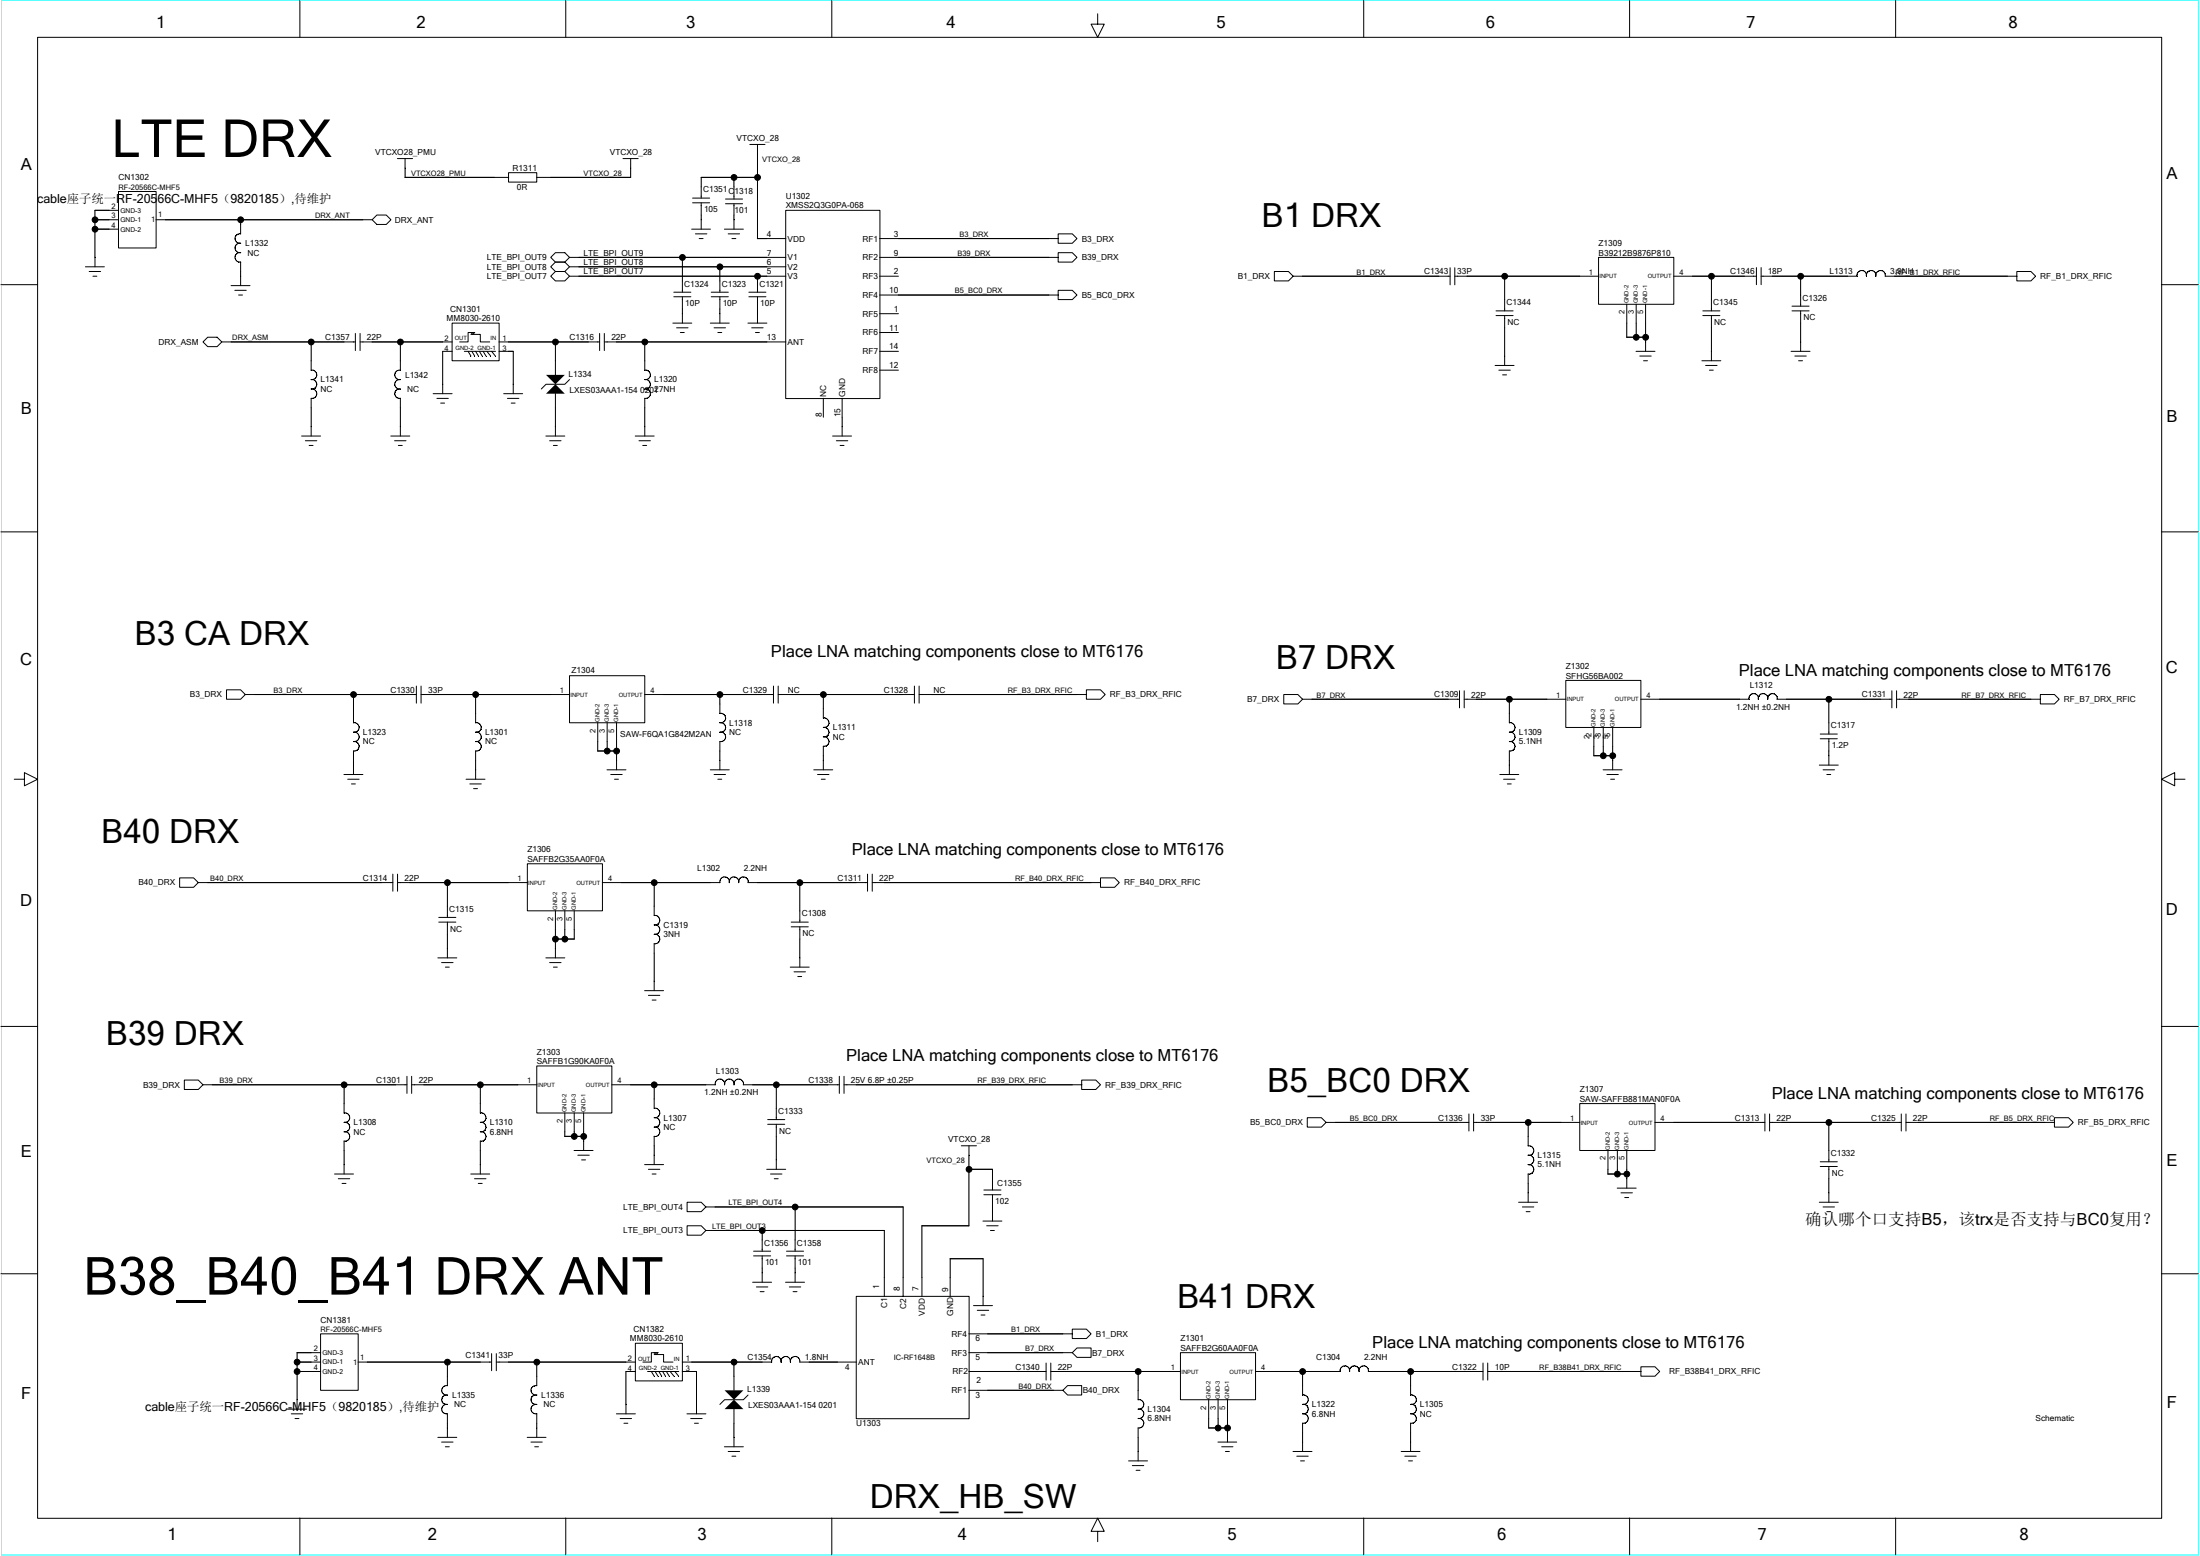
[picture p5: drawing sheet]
<svg xmlns="http://www.w3.org/2000/svg" width="297mm" height="210mm" viewBox="0 0 297 210" stroke-linecap="round" stroke-linejoin="round" font-family="sans-serif">
<path d="M.1 0h296.8v209.8h-296.8z" fill="none" stroke="#0ff" stroke-width=".14"/>
<g fill="#000">
<path d="M12.8 30.9h1.9zM12.8 29.7h1.9zM12.8 29.7v1.2zM12.8 28.4h1.9zM12.8 28.4v1.3zM32.5 36.6v.7zM32.5 29.7v.6zM54.7 22.7v1.2zM85.2 22.7v1.2zM94.7 29v.7zM94.7 23.9v1.3zM97.2 36v1.9z"/>
<path d="M99.1 29v.7zM99.1 23.9v1.3zM102.3 32.2h1.2zM102.3 37.3h1.2zM102.3 37.3v.6zM68.7 47.4h.6zM92.1 41.7v.6zM97.2 41.7v.6zM102.3 41.7v.6zM113.7 56.3v1.3zM219.6 45.5h1.3zM219.6 43.6v1.9z"/>
<path d="M220.9 43.6v1.9zM220.9 45.5h1.3zM222.2 45.5v.6zM222.2 43.6v1.9zM97.2 93.7v1.3zM111.2 93.7v1.9zM203.8 94.4v1.9zM47.7 102.6v.7zM64.2 102.6v1.3zM80.7 101.3h1.3zM80.7 100.1v1.2zM82 100.1v1.2z"/>
<path d="M82 101.3h1.2zM83.2 101.3v1.3zM83.2 100.1v1.2zM97.2 101.3v1.3zM111.2 102v.6zM203.8 102.6v.7zM215.2 100.7v1.3zM215.2 102h1.3zM216.5 100.7v1.3zM216.5 102h1.2zM217.7 100.7v1.3zM217.7 102v.6z"/>
<path d="M246.9 101.3v.7zM60.4 126.1v1.9zM75 126.7v1.3zM75 125.5v1.2zM75 126.7h1.3zM76.3 125.5v1.2zM76.3 126.7h1.2zM77.5 125.5v1.2zM46.5 155.3v1.9zM64.9 155.3v1.9zM76.3 153.4h1.2zM76.3 152.7v.7z"/>
<path d="M77.5 152.7v.7zM77.5 153.4h1.3zM78.8 153.4v.6zM78.8 152.7v.7zM88.3 154.6v1.3zM88.3 146.4v1.9zM130.8 155.9v1.9zM134 157.8v1.3zM206.3 159.7v1.3zM206.3 151.5v1.9zM217.1 158.4h1.3zM217.1 157.8v.6z"/>
<path d="M218.4 157.8v.6zM218.4 158.4h1.2zM219.6 158.4v.7zM219.6 157.8v.6zM246.9 159.1v1.9zM102.9 171.1v.7zM102.9 166.1v1.2zM107.4 171.1v.7zM134 162.9v.6zM40.1 183.8h1.9zM40.1 182.5h1.9zM40.1 182.5v1.3z"/>
<path d="M40.1 183.8v1.3zM40.1 185.1h1.9zM60.4 192.1v.6zM60.4 183.8v1.9zM72.5 192.1v.6zM72.5 183.8v1.9zM93.4 185.1h.6zM99.1 192.1v1.9zM99.1 183.8v1.9zM153.7 194v1.9zM163.2 192.7h1.3zM163.2 191.4v1.3z"/>
<path d="M164.5 191.4v1.3zM164.5 192.7h1.2zM165.7 192.7v.6zM165.7 191.4v1.3zM175.9 193.3v1.3zM175.9 185.1v1.9zM190.5 193.3v1.3zM190.5 185.1v1.9z"/>
</g>
<g fill="none" stroke="#000" stroke-width=".14">
<path d="M5.1 5h286.8v199.9h-286.8zM40.5 .1v4.9M76.4 .1v4.9M101.2 19.5h2.1M102.3 19.5v12.7M112.3 .1v4.9M148.2 1.9v1.4h.9l-.9 1.7-.9-1.7h.9M184.1 .1v4.9M220 .1v4.9M255.9 .1v4.9M.1 38.4h5M11.5 36h2.6"/>
<path d="M12 36.6h1.6M12.5 37.3h.6M12.8 29.7h3.2M12.8 28.4h3.2M12.8 30.9h3.2M12.8 28.4v7.6M16 25.8h5.1v7.7h-5.1zM21.1 29.7h29.2M31.2 38.5h2.6M31.7 39.2h1.5M32.2 39.8h.5M32.5 29.7v1.9"/>
<path d="M32.5 35.3v3.2M32.5 31.6a.65 .65 0 0 0-.8 .6 .65 .65 0 0 0 .8 .6M32.5 32.8a.65 .65 0 0 0-.8 .7 .65 .65 0 0 0 .8 .6M32.5 34.1a.65 .65 0 0 0-.8 .6 .65 .65 0 0 0 .8 .7M50.2 29.7l.7-.7h1.3l.6 .7-.6 .6h-1.3zM53.7 21.4h2M54.7 23.9h14M54.7 21.4v2.6M68.7 23.3h3.8v1.3h-3.8zM72.5 23.9h12.7M74.4 37.3l.6-.7h1.3l.6 .7-.6 .6h-1.3zM74.4 34.7l.6-.6h1.3l.6 .6-.6 .7h-1.3z"/>
<path d="M74.4 36l.6-.6h1.3l.6 .6-.6 .6h-1.3zM76.9 37.3h29.2M76.9 34.7h29.2M76.9 36h29.2M84.1 21.4h2.1M85.2 21.4v2.6M91 39.4h2.3M92.1 34.7v4.7M93.4 30.9h2.5M93.5 27.4h2.3M93.5 26.7h2.3M93.9 31.6h1.5"/>
<path d="M94.4 32.2h.5M94.7 23.9h7.6M94.7 23.9v2.8M94.7 27.4v3.5M96 39.4h2.3M97.2 36v3.4M97.8 30.9h2.6M98 26.9h2.3M98 27.5h2.3M98.3 31.6h1.6M98.8 32.2h.6M99.1 23.9v3"/>
<path d="M99.1 27.5v3.4M101.1 39.4h2.3M102.3 32.2h3.8M102.3 37.3v2.1M106.1 28.4h12.7v25.4h-12.7zM118.8 37.3h2.5M118.8 32.2h24.1M118.8 34.7h24.1M118.8 39.8h24.1M142.9 34.1h1.9l.6 .6-.6 .7h-1.9zM142.9 39.2h1.9l.6 .6-.6 .6h-1.9zM142.9 31.6h1.9l.6 .6-.6 .6h-1.9z"/>
<path d="M172.1 36.6h1.9l.6 .7-.6 .6h-1.9zM174.6 37.3h21.2M195.8 36.1v2.3M196.4 37.3h19.5M196.4 36.1v2.3M203.2 37.3v4.7M215.8 34.7h10.2v6.4h-10.2zM226 37.3h11.1M231.1 37.3v4.7M237.1 36.1v2.3M237.8 37.3h13M237.8 36.1v2.3"/>
<path d="M243.1 37.3v4M252 37.1a.64 .64 0 0 0-.7-.6 .64 .64 0 0 0-.6 .8M252.5 36.5h.2a.59 .59 0 0 1 .6 .6M252.5 36.5l-.2 .1a.61 .61 0 0 0-.3 .7v-.2M253.8 36.5h.2a.59 .59 0 0 1 .5 .6M253.8 36.5l-.2 .1a.61 .61 0 0 0-.3 .7v-.2M254.5 37.1v.2h17.8M272.3 36.6h1.9l.6 .7-.6 .6h-1.9zM291.8 38.4h5M27.4 46.1l.6-.6h1.3l.6 .6-.6 .7h-1.3zM29.9 46.1h18.1M40.7 58.8h2.6"/>
<path d="M41.2 59.5h1.6M42 51.2a.65 .65 0 0 1 .8 .6 .65 .65 0 0 1-.8 .7 .64 .64 0 0 1 .8 .6 .64 .64 0 0 1-.8 .7M42 50a.64 .64 0 0 1 .8 .5 .64 .64 0 0 1-.6 .7M42 46.1v3.9M42 53.7v5.1M48 45v2.3M48.6 46.1h12.5M48.6 45v2.3M52.8 58.8h2.5M53.3 59.5h1.5M53.9 52.5a.64 .64 0 0 0-.6 .7 .64 .64 0 0 0 .8 .6M53.9 51.2a.64 .64 0 0 0-.6 .8 .64 .64 0 0 0 .8 .5"/>
<path d="M54.1 50a.65 .65 0 0 0-.8 .6 .65 .65 0 0 0 .8 .6M54.1 46.1v3.9M54.1 53.7v5.1M58.5 53.1h2.5M59 53.8h1.5M59.5 54.4h.5M61 43.6h6.4v5.1h-6.4zM61.1 47.4h-1.3v5.7M62.7 47.4h4.2M63.2 47.4l.4 .6M63.6 44.9h.5M63.6 45.1h1.3v1h1.2"/>
<path d="M63.6 44.9l.2 .2 .3-.2M63.7 47.4l.4 .6M64.1 44.9h-.9v1.2h-1.1M64.2 47.4l.4 .6M64.7 47.4l.4 .6M65.2 47.4l.4 .6M65.7 47.4l.5 .6M66.4 47.4l.5 .6M67.4 46.1h13.6M67.4 47.4h1.9v5.7M68 53.1h2.6M68.5 53.8h1.6"/>
<path d="M69 54.4h.6M73.7 58.8h2.6M74.2 59.5h1.6M75 46.1v4.5M75 53.1v5.7M76.9 51.2l-.6 .7h-2.6l-.6 .6M81 45v2.3M81.6 46.1h24.5M81.6 45v2.3M85.8 58.8h2.5M86.3 59.5h1.5M87 50a.64 .64 0 0 1 .8 .5 .64 .64 0 0 1-.6 .7"/>
<path d="M87 51.2a.64 .64 0 0 1 .8 .6 .64 .64 0 0 1-.6 .7M87.1 53.8h.1M87.1 46.1v3.9M87.1 53.7v5.1M87.2 52.5h-.1a.64 .64 0 0 1 .7 .5 .64 .64 0 0 1-.6 .8M90.8 43.6h2.6M91 40h2.3M91.4 44.2h1.5M91.9 44.9h.5M92.1 40v3.6M95.9 43.6h2.6M96 40h2.3"/>
<path d="M96.4 44.2h1.6M96.9 44.9h.5M97.2 40v3.6M101 43.6h2.5M101.1 40h2.3M101.5 44.2h1.5M102 44.9h.5M102.3 40v3.6M111.2 53.7v2.6M112.4 58.8h2.6M112.9 59.5h1.6M113.7 53.7v5.1"/>
<path d="M118.8 47.4h2.5M118.8 44.9h2.5M118.8 42.3h2.5M118.8 50h2.5M201.9 49.3h2.5M202 42h2.3M202 42.6h2.3M202.4 50h1.5M202.9 50.6h.5M203.2 42.6v6.7M219.6 45.5h2.6M219.6 41v4.5"/>
<path d="M220.9 47.4h2.6M220.9 41v4.5M221.4 48h1.5M221.9 48.7h.5M222.2 41v6.4M229.8 48.7h2.5M229.9 42h2.3M229.9 42.6h2.3M230.3 49.3h1.5M230.8 50h.5M231.1 42.6v6.1M241.8 47.4h2.6"/>
<path d="M242 42h2.3M242 41.3h2.3M242.3 48h1.6M242.8 48.7h.6M243.1 42v5.4M.1 71.8h5M41.7 60.1h.6M53.8 60.1h.5M74.7 60.1h.5M86.8 60.1h.5M113.4 60.1h.6M291.8 71.8h5"/>
<path d="M30.6 93.1h1.9l.6 .6-.6 .7h-1.9zM33.1 93.7h23.1M47.7 93.7v3.9a.63 .63 0 0 1 .8 .5 .63 .63 0 0 1-.6 .7M47.9 98.8h-.2a.64 .64 0 0 1 .8 .6 .64 .64 0 0 1-.6 .7M56.2 92.6v2.3M56.9 93.7h20M56.9 92.6v2.3M64.2 93.7v3.9a.63 .63 0 0 1 .8 .5 .63 .63 0 0 1-.6 .7M64.4 98.8h-.2a.64 .64 0 0 1 .8 .6 .64 .64 0 0 1-.6 .7M76.9 91.2h10.2v6.3h-10.2zM80.7 97.5v3.9M82 97.5v3.9"/>
<path d="M83.2 97.5v6.4M87 93.7h17.4M97.2 96.3a.65 .65 0 0 1 .8 .5 .65 .65 0 0 1-.6 .7M97.2 93.7v2.6M97.4 98.8h-.2a.64 .64 0 0 1 .8 .5 .64 .64 0 0 1-.6 .8M97.4 97.5h-.2a.64 .64 0 0 1 .8 .6 .64 .64 0 0 1-.6 .7M104.4 92.6v2.3M105.1 93.7h18.4M105.1 92.6v2.3M111.2 93.7v3.2a.63 .63 0 0 1 .7 .6 .63 .63 0 0 1-.6 .7M111.4 98.2h-.2a.64 .64 0 0 1 .7 .5 .64 .64 0 0 1-.6 .7M111.4 99.4h-.2a.64 .64 0 0 1 .7 .6 .64 .64 0 0 1-.6 .7"/>
<path d="M123.5 92.6v2.3M124.1 93.7h22.6M124.1 92.6v2.3M146.7 93.1h1.9l.6 .6-.6 .7h-1.9zM173.3 93.7h1.9l.7 .7-.7 .6h-1.9zM175.8 94.4h21.3M197.1 93.2v2.3M197.7 94.4h13.7M197.7 93.2v2.3M203.8 94.4v3.2a.63 .63 0 0 1 .7 .5 .63 .63 0 0 1-.5 .7M204 98.8h-.2a.64 .64 0 0 1 .7 .6 .64 .64 0 0 1-.5 .7M211.4 91.8h10.1v6.4h-10.1z"/>
<path d="M215.2 98.1v3.9M216.5 98.1v3.9M217.7 98.1v5.8M221.5 94.4h14.7M236.2 94.4a.64 .64 0 0 1 .6-.8 .64 .64 0 0 1 .6 .8 .65 .65 0 0 1 .6-.8 .65 .65 0 0 1 .7 .8 .64 .64 0 0 1 .6-.8 .64 .64 0 0 1 .6 .8h15.5M245.8 99.7h2.3M245.8 99.1h2.3M246.9 94.4v4.7M246.9 99.7v3.6M255.4 93.2v2.3M256.1 94.4h19.4M256.1 93.2v2.3"/>
<path d="M275.5 93.7h1.9l.6 .7-.6 .6h-1.9zM1.9 105.2h1.4v-.9l1.8 .9-1.8 .8v-.8M24.3 118.5h1.8l.7 .6-.7 .6h-1.8zM26.8 119.1h26.2M46.4 104.5h2.6M46.9 105.2h1.6M47.5 105.8h.5M47.9 101.3h-.2v3.2M47.9 100.1h-.2a.64 .64 0 0 1 .8 .5 .64 .64 0 0 1-.6 .7M53 118v2.3M53.7 119.1h17.5M53.7 118v2.3"/>
<path d="M60.4 119.1v4.7M62.9 105.2h2.6M63.4 105.8h1.6M63.9 106.4h.6M64.4 100.1h-.2a.64 .64 0 0 1 .8 .5 .64 .64 0 0 1-.6 .7M64.4 101.3h-.2v3.9M71.2 116.6h10.1v6.3h-10.1zM80.7 101.3h2.5M81.3 119.1h15.9M82 103.9h2.5M82.5 104.5h1.5M83 105.2h.5"/>
<path d="M88.3 119.1v4.5M95.9 103.9h2.6M96.4 104.5h1.6M96.9 105.2h.5M97.2 100.1h.2M97.2 100.1v3.8M98.5 118.9a.66 .66 0 0 0-.8-.6 .66 .66 0 0 0-.5 .8M99 118.3l.5 .2a.57 .57 0 0 1 .2 .6l.1-.3a.62 .62 0 0 1 .4-.5M99 118.3a.66 .66 0 0 0-.5 .8v-.1M100.2 118.3l.6 .2a.52 .52 0 0 1 .2 .6h16.1M108 119.1v5.3M109.9 103.9h2.5"/>
<path d="M110.4 104.5h1.5M110.9 105.2h.5M111.2 100.7v3.2M111.2 100.7h.2M117.1 118v2.3M117.8 119.1h30.8M117.8 118v2.3M148.6 118.5h1.9l.6 .6-.6 .6h-1.9zM202.5 104.5h2.6M203 105.2h1.6M203.5 105.8h.5M204 100.1h-.2a.64 .64 0 0 1 .7 .5 .64 .64 0 0 1-.5 .7"/>
<path d="M204 101.3h-.2v3.2M215.2 102h2.5M216.4 103.9h2.6M217 104.5h1.5M217.5 105.2h.5M245.6 103.3h2.6M246.1 103.9h1.6M246.7 104.5h.5M293.6 105.2v-.9l-1.8 .9 1.8 .8v-.8h1.4M.1 138.5h5M59.1 129.3h2.6M59.2 124.4h2.3"/>
<path d="M59.2 123.8h2.3M59.6 129.9h1.6M60.1 130.5h.6M60.4 124.4v4.9M73.7 129.3h2.6M74.2 129.9h1.6M74.7 130.5h.5M75 126.7h2.5M75 122.9v6.4M76.3 122.9v3.8M77.5 122.9v3.8M87 133.7h2.6"/>
<path d="M87.5 134.3h1.6M88.1 135h.5M88.3 123.5a.64 .64 0 0 1 .8 .7 .64 .64 0 0 1-.8 .6 .64 .64 0 0 1 .8 .7 .64 .64 0 0 1-.8 .6 .64 .64 0 0 1 .8 .6 .64 .64 0 0 1-.8 .6v6.4M106.7 130.5h2.6M106.8 125.1h2.3M106.8 124.4h2.3M107.2 131.1h1.6M107.7 131.8h.5M108 125.1v5.4M291.8 138.5h5M24.9 145.8h1.9l.6 .6-.6 .6h-1.9zM27.4 146.4h27.5"/>
<path d="M45.2 158.4h2.5M45.7 159.1h1.5M46.2 159.7h.5M46.5 146.4v3.8a.63 .63 0 0 1 .7 .6 .63 .63 0 0 1-.6 .7M46.5 154v4.4M46.6 151.5h-.1a.64 .64 0 0 1 .7 .5 .64 .64 0 0 1-.6 .7M46.6 152.7h-.1a.64 .64 0 0 1 .7 .7 .64 .64 0 0 1-.7 .6M54.9 145.2v2.4M55.6 146.4h16.9M55.6 145.2v2.4M63.6 158.4h2.5M64.1 159.1h1.5"/>
<path d="M64.6 159.7h.5M64.9 146.4v3.8a.63 .63 0 0 1 .7 .6 .63 .63 0 0 1-.6 .7M64.9 154v4.4M65 151.5h-.1a.64 .64 0 0 1 .7 .5 .64 .64 0 0 1-.6 .7M65 152.7h-.1a.64 .64 0 0 1 .7 .7 .64 .64 0 0 1-.7 .6M72.5 143.8h10.1v6.4h-10.1zM76.2 153.4h2.6M76.3 150.2v3.2M77.5 155.3h2.6M77.5 150.2v3.2M78 155.9h1.6M78.5 156.5h.6"/>
<path d="M78.8 150.2v5.1M82.6 146.4h14M87 157.2h2.6M87.5 157.8h1.6M88.1 158.4h.5M88.3 149.6a.64 .64 0 0 1 .8 .6 .64 .64 0 0 1-.8 .6 .64 .64 0 0 1 .8 .7 .64 .64 0 0 1-.8 .6 .63 .63 0 0 1 .8 .6 .63 .63 0 0 1-.8 .6v3.9M88.3 146.4v3.2M97 145.6a.67 .67 0 0 1 .8 .8M97.1 145.6a.69 .69 0 0 0-.5 .8M99.1 146.4a.65 .65 0 0 0-.6-.8 .65 .65 0 0 0-.7 .8M99.6 145.6a.67 .67 0 0 1 .8 .8M99.6 145.6a.69 .69 0 0 0-.5 .8"/>
<path d="M100.3 146.4h13M103.5 157.8h2.6M103.6 151.7h2.4M103.6 151.1h2.4M104 158.4h1.6M104.5 159.1h.6M104.8 146.4v4.7M104.8 151.7v6.1M113.3 145.2v2.4M114 146.4h32.1M114 145.2v2.4M129.8 154.6h2"/>
<path d="M130.8 157.8h3.2v2.8M130.8 154.6v10.8h-6.3M146 145.8h2l.6 .6-.6 .6h-2zM176.5 150.8h1.9l.6 .7-.6 .6h-1.9zM179 151.5h19.3M198.3 150.3v2.3M199 151.5h14.3M199 150.3v2.3M206.3 157.2a.65 .65 0 0 1 .8 .6 .65 .65 0 0 1-.8 .6M206.3 154.6a.65 .65 0 0 1 .8 .6 .65 .65 0 0 1-.8 .7M206.3 155.9a.65 .65 0 0 1 .8 .6 .65 .65 0 0 1-.8 .7M206.3 151.5v3.1"/>
<path d="M206.3 158.4v3.8M213.3 148.9h10.2v6.4h-10.2zM217.1 158.4h2.5M217.1 155.2v3.3M218.4 155.2v3.3M219.6 155.2v5.1M223.4 151.5h14.9M238.3 150.3v2.3M238.9 151.5h17.8M238.9 150.3v2.3M245.8 157.4h2.3M245.8 156.8h2.3"/>
<path d="M246.9 151.5v5.3M246.9 157.4v4.8M256.7 150.3v2.3M257.3 151.5h20.1M257.3 150.3v2.3M277.4 150.8h1.9l.6 .7-.6 .6h-1.9zM.1 171.9h5M92.8 165.4h1.9l.6 .7-.6 .6h-1.9zM92.8 162.2h1.9l.6 .7-.6 .6h-1.9zM95.3 166.1h24.1v8.9M95.3 162.9h26.6v12.1M101.6 173h2.6"/>
<path d="M101.7 169.5h2.4M101.7 168.8h2.4M102.1 173.7h1.6M102.6 174.3h.6M102.9 166.1v2.7M102.9 169.5v3.5M106.1 173h2.5M106.2 169.5h2.3M106.2 168.8h2.3M106.6 173.7h1.5M107.1 174.3h.5M107.4 162.9v5.9"/>
<path d="M107.4 169.5v3.5M115.6 174.9h15.2v16.6h-15.2zM124.5 165.4v9.6M128.3 169.9h4.4v6.3M128.3 169.9v5.1M131.4 176.2h2.6M131.9 176.8h1.6M132.5 177.5h.5M132.7 164.8h2.6M132.8 161.2h2.3M132.8 160.6h2.3M133.2 165.4h1.6"/>
<path d="M133.7 166.1h.6M134 161.2v3.6M144.8 179.4h1.9l.6 .6-.6 .6h-1.9zM205 162.2h2.6M205.5 162.9h1.6M206.1 163.5h.5M218.4 160.3h2.5M218.9 161h1.5M219.4 161.6h.5M245.6 162.2h2.6M246.1 162.9h1.6M246.7 163.5h.5"/>
<path d="M291.8 171.9h5M38.8 190.2h2.6M39.3 190.8h1.6M39.8 191.4h.6M40.1 185.1h3.2M40.1 183.8h3.2M43.3 180h5.1v7.6h-5.1zM43.3 182.5h-3.2v7.7M48.3 183.8h18.1M59.1 194h2.6M59.6 194.6h1.6M59.6 187.7l.1 .2a.7 .7 0 0 0 .7 .4"/>
<path d="M59.6 190.3a.69 .69 0 0 0 .8 .5v3.2M60.1 195.2h.6M60.2 189.5h.2M60.2 187l-.4 .2-.2 .6M60.2 188.3a.64 .64 0 0 0-.6 .6 .64 .64 0 0 0 .7 .6M60.2 189.5l-.4 .3-.2 .5M60.4 183.8v3.2h-.2M66.4 182.7v2.3M67 183.8h18.8M67 182.7v2.3M71.2 194h2.5M71.7 194.6h1.5"/>
<path d="M72.2 195.2h.5M72.3 188.3a.64 .64 0 0 0-.6 .6 .64 .64 0 0 0 .7 .6M72.5 183.8v3.2a.64 .64 0 0 0-.8 .6 .64 .64 0 0 0 .8 .7M72.5 190.8v3.2M72.5 189.5a.65 .65 0 0 0-.8 .7 .65 .65 0 0 0 .8 .6M83.2 190.8h2.6M83.7 191.4h1.6M84.2 192.1h.6M85.8 181.3h6.3v5.1h-6.3zM85.8 185.1h-1.3v5.7M87.4 185.1h4.2M87.9 185.1l.4 .6"/>
<path d="M88.3 182.5h.5M88.3 182.8h1.3v1h1.3M88.3 182.5l.3 .3 .2-.3M88.5 185.1l.3 .6M88.8 182.5h-.9v1.3h-1.1M89 185.1l.3 .6M89.5 185.1l.3 .6M90 185.1l.4 .6M90.5 185.1l.5 .6M91.1 185.1l.5 .6M92.1 185.1h1.9v5.7M92.1 183.8h12.1"/>
<path d="M92.7 190.8h2.6M93.3 191.4h1.5M93.8 192.1h.5M97.8 195.2h2.6M98.3 195.9h1.6M98.8 196.5h.6M99.1 183.8v3.8M99.1 190.1v5.1M101 188.3l-.6 .6h-2.6l-.6 .6M105.4 183.6v.2M105.4 183.6a.64 .64 0 0 0-.7-.5 .64 .64 0 0 0-.5 .7M106.7 183.6a.64 .64 0 0 0-.7-.6 .64 .64 0 0 0-.6 .7"/>
<path d="M108 183.6v.2h7.6M108 183.6a.64 .64 0 0 0-.7-.5 .64 .64 0 0 0-.6 .7M130.8 187.6h12.7M130.8 185.1h10.4M130.8 182.5h14M130.8 180h14M141.2 183.9v2.3M141.9 185.1h17.5M141.9 183.9v2.3M144.1 187h1.9v1.3h-1.9l-.6-.7zM145.4 181.9h1.9v1.3h-1.9l-.6-.7zM152.4 197.1h2.5"/>
<path d="M152.9 197.8h1.5M153.4 198.4h.5M153.7 188.9l.4 .1 .3 .4M153.7 185.1v3.8M153.7 192.7v4.4M153.7 192.7h.2M153.9 190.2h-.2l.1-.1a.65 .65 0 0 1 .6 .6M153.9 191.4h-.2a.64 .64 0 0 1 .7 .6 .64 .64 0 0 1-.5 .7M154.4 189.4l-.1 .5-.4 .3M154.4 190.6l-.1 .6-.4 .2M159.4 182.5h10.1v6.4h-10.1zM163.2 192.7h2.5"/>
<path d="M163.2 188.9v3.8M164.4 194.6h2.6M164.5 188.9v3.8M164.9 195.2h1.6M165.5 195.9h.5M165.7 188.9v5.7M174.6 195.9h2.5M175.1 196.5h1.5M175.6 197.1h.5M175.9 188.3a.64 .64 0 0 1 .7 .5 .64 .64 0 0 1-.5 .7M175.9 192.1h.2M175.9 185.1v3.2"/>
<path d="M175.9 192v3.9M176.1 189.5h-.2h.1a.65 .65 0 0 1 .6 .5M176.1 190.8h-.2h.1a.65 .65 0 0 1 .6 .5M176.6 190l-.1 .5-.4 .3M176.6 191.3l-.1 .5-.4 .3M183.1 184.4a.65 .65 0 0 0-.9 .7 .64 .64 0 0 0-.6-.8 .64 .64 0 0 0-.6 .8h-11.5M183.1 184.4l.3 .2 .1 .5a.64 .64 0 0 1 .6-.8 .64 .64 0 0 1 .7 .8M184.7 185.1h15.5M189.2 195.9h2.5M189.7 196.5h1.5M190.2 197.1h.5M190.5 185.1v3.2"/>
<path d="M190.5 192v3.9M190.5 192.1h.2M190.7 189.5h-.2h.2M190.7 190.8h-.2h.2M190.7 188.3a.64 .64 0 0 1 .5 .6 .64 .64 0 0 1-.6 .6M190.7 189.5a.64 .64 0 0 1 .5 .7 .64 .64 0 0 1-.6 .6M190.7 190.8a.64 .64 0 0 1 .5 .7 .64 .64 0 0 1-.6 .6M190.7 188.3h-.2M200.2 183.9v2.3M200.9 185.1h20.7M200.9 183.9v2.3M221.5 184.4h2l.6 .7-.6 .6h-2z"/>
<path d="M40.5 204.9v4.9M76.4 204.9v4.9M112.3 204.9v4.9M148.2 206.7h.9l-.9-1.8-.9 1.8h.9v1.3M184.1 204.9v4.9M220 204.9v4.9M255.9 204.9v4.9"/>
<circle cx="12.8" cy="30.9" r=".39"/>
<circle cx="12.8" cy="29.7" r=".39"/>
<circle cx="32.5" cy="29.7" r=".39"/>
<circle cx="92.1" cy="34.7" r=".39"/>
<circle cx="97.2" cy="36" r=".39"/>
<circle cx="99.1" cy="23.9" r=".39"/>
<circle cx="102.3" cy="23.9" r=".39"/>
<circle cx="102.3" cy="37.3" r=".39"/>
<circle cx="203.2" cy="37.3" r=".39"/>
<circle cx="231.1" cy="37.3" r=".39"/>
<circle cx="243.1" cy="37.3" r=".39"/>
<circle cx="42" cy="46.2" r=".39"/>
<circle cx="54.1" cy="46.2" r=".39"/>
<circle cx="75" cy="46.2" r=".39"/>
<circle cx="87.1" cy="46.2" r=".39"/>
<circle cx="220.9" cy="45.5" r=".39"/>
<circle cx="222.2" cy="45.5" r=".39"/>
<circle cx="47.7" cy="93.7" r=".39"/>
<circle cx="64.2" cy="93.7" r=".39"/>
<circle cx="97.2" cy="93.7" r=".39"/>
<circle cx="111.2" cy="93.7" r=".39"/>
<circle cx="203.8" cy="94.4" r=".39"/>
<circle cx="246.9" cy="94.4" r=".39"/>
<circle cx="60.4" cy="119.1" r=".39"/>
<circle cx="82" cy="101.4" r=".39"/>
<circle cx="83.3" cy="101.4" r=".39"/>
<circle cx="88.3" cy="119.1" r=".39"/>
<circle cx="108" cy="119.1" r=".39"/>
<circle cx="216.5" cy="102" r=".39"/>
<circle cx="217.7" cy="102" r=".39"/>
<circle cx="75" cy="126.7" r=".39"/>
<circle cx="76.3" cy="126.7" r=".39"/>
<circle cx="46.5" cy="146.4" r=".39"/>
<circle cx="64.9" cy="146.4" r=".39"/>
<circle cx="77.5" cy="153.4" r=".39"/>
<circle cx="78.8" cy="153.4" r=".39"/>
<circle cx="88.3" cy="146.4" r=".39"/>
<circle cx="104.8" cy="146.4" r=".39"/>
<circle cx="130.8" cy="157.8" r=".39"/>
<circle cx="206.3" cy="151.5" r=".39"/>
<circle cx="218.4" cy="158.4" r=".39"/>
<circle cx="219.7" cy="158.4" r=".39"/>
<circle cx="246.9" cy="151.5" r=".39"/>
<circle cx="102.9" cy="166.1" r=".39"/>
<circle cx="107.4" cy="162.9" r=".39"/>
<circle cx="40.1" cy="183.8" r=".39"/>
<circle cx="40.1" cy="185.1" r=".39"/>
<circle cx="60.4" cy="183.8" r=".39"/>
<circle cx="72.5" cy="183.8" r=".39"/>
<circle cx="99.1" cy="183.8" r=".39"/>
<circle cx="153.7" cy="185.1" r=".39"/>
<circle cx="164.5" cy="192.7" r=".39"/>
<circle cx="165.7" cy="192.7" r=".39"/>
<circle cx="175.9" cy="185.1" r=".39"/>
<circle cx="190.5" cy="185.1" r=".39"/>
</g>
<g fill="#000">
<path d="M73.7 50.6h2.6l-1.3 1.3zM75 51.9l1.3 1.2h-2.6zM97.8 187.6h2.6l-1.3 1.3zM99.1 188.9l1.3 1.3h-2.6z"/>
<circle cx="12.8" cy="30.9" r=".4"/>
<circle cx="12.8" cy="29.7" r=".4"/>
<circle cx="32.5" cy="29.7" r=".4"/>
<circle cx="92.1" cy="34.7" r=".4"/>
<circle cx="97.2" cy="36" r=".4"/>
<circle cx="99.1" cy="23.9" r=".4"/>
<circle cx="102.3" cy="23.9" r=".4"/>
<circle cx="102.3" cy="37.3" r=".4"/>
<circle cx="203.2" cy="37.3" r=".4"/>
<circle cx="231.1" cy="37.3" r=".4"/>
<circle cx="243.1" cy="37.3" r=".4"/>
<circle cx="42" cy="46.1" r=".4"/>
<circle cx="54.1" cy="46.1" r=".4"/>
<circle cx="75" cy="46.1" r=".4"/>
<circle cx="87.1" cy="46.1" r=".4"/>
<circle cx="220.9" cy="45.5" r=".4"/>
<circle cx="222.2" cy="45.5" r=".4"/>
<circle cx="47.7" cy="93.7" r=".4"/>
<circle cx="64.2" cy="93.7" r=".4"/>
<circle cx="97.2" cy="93.7" r=".4"/>
<circle cx="111.2" cy="93.7" r=".4"/>
<circle cx="203.8" cy="94.4" r=".4"/>
<circle cx="246.9" cy="94.4" r=".4"/>
<circle cx="60.4" cy="119.1" r=".4"/>
<circle cx="82" cy="101.3" r=".4"/>
<circle cx="83.2" cy="101.3" r=".4"/>
<circle cx="88.3" cy="119.1" r=".4"/>
<circle cx="108" cy="119.1" r=".4"/>
<circle cx="216.5" cy="102" r=".4"/>
<circle cx="217.7" cy="102" r=".4"/>
<circle cx="75" cy="126.7" r=".4"/>
<circle cx="76.3" cy="126.7" r=".4"/>
<circle cx="46.5" cy="146.4" r=".4"/>
<circle cx="64.9" cy="146.4" r=".4"/>
<circle cx="77.5" cy="153.4" r=".4"/>
<circle cx="78.8" cy="153.4" r=".4"/>
<circle cx="88.3" cy="146.4" r=".4"/>
<circle cx="104.8" cy="146.4" r=".4"/>
<circle cx="130.8" cy="157.8" r=".4"/>
<circle cx="206.3" cy="151.5" r=".4"/>
<circle cx="218.4" cy="158.4" r=".4"/>
<circle cx="219.6" cy="158.4" r=".4"/>
<circle cx="246.9" cy="151.5" r=".4"/>
<circle cx="102.9" cy="166.1" r=".4"/>
<circle cx="107.4" cy="162.9" r=".4"/>
<circle cx="40.1" cy="185.1" r=".4"/>
<circle cx="40.1" cy="183.8" r=".4"/>
<circle cx="60.4" cy="183.8" r=".4"/>
<circle cx="72.5" cy="183.8" r=".4"/>
<circle cx="99.1" cy="183.8" r=".4"/>
<circle cx="153.7" cy="185.1" r=".4"/>
<circle cx="164.5" cy="192.7" r=".4"/>
<circle cx="165.7" cy="192.7" r=".4"/>
<circle cx="175.9" cy="185.1" r=".4"/>
<circle cx="190.5" cy="185.1" r=".4"/>
</g>
<g font-size="7.1">
<text x="15" y="21.2">LTE DRX</text>
<text x="11.2" y="174.7">B38_B40_B41 DRX ANT</text>
</g>
<g font-size="4.5">
<text x="170.3" y="30.6">B1 DRX</text>
<text x="18.2" y="87.1">B3 CA DRX</text>
<text x="172.3" y="90.2">B7 DRX</text>
<text x="13.7" y="113.7">B40 DRX</text>
<text x="14.3" y="141">B39 DRX</text>
<text x="171.1" y="147.3">B5_BC0 DRX</text>
<text x="158.9" y="176.5">B41 DRX</text>
<text x="117.4" y="203.5">DRX_HB_SW</text>
</g>
<g font-size="2.2">
<text x="21.1" y="3.8">1</text>
<text x="56.2" y="3.8">2</text>
<text x="92.7" y="3.8">3</text>
<text x="127.8" y="3.8">4</text>
<text x="164.2" y="3.8">5</text>
<text x="200.6" y="3.8">6</text>
<text x="235.8" y="3.8">7</text>
<text x="271.2" y="3.8">8</text>
<text x="2.8" y="23">A</text>
<text x="292.5" y="24.1">A</text>
<text x="2.8" y="55.8">B</text>
<text x="292.5" y="57">B</text>
<text x="2.7" y="89.7">C</text>
<text x="104.1" y="88.7">Place LNA matching components close to MT6176</text>
<text x="234.8" y="91.2">Place LNA matching components close to MT6176</text>
<text x="292.4" y="90.8">C</text>
<text x="115" y="115.3">Place LNA matching components close to MT6176</text>
<text x="2.7" y="122.3">D</text>
<text x="292.4" y="123.5">D</text>
<text x="114.3" y="143.2">Place LNA matching components close to MT6176</text>
<text x="239.2" y="148.3">Place LNA matching components close to MT6176</text>
<text x="2.8" y="156.2">E</text>
<text x="292.5" y="157.3">E</text>
<text x="243.7" y="165.3">衰衰确三确确确B5，该trx参是确确是BC0复使？</text>
<text x="185.3" y="181.9">Place LNA matching components close to MT6176</text>
<text x="2.9" y="188.8">F</text>
<text x="292.6" y="190">F</text>
<text x="22.6" y="207.8">1</text>
<text x="57.8" y="207.8">2</text>
<text x="94.2" y="207.8">3</text>
<text x="129.3" y="207.8">4</text>
<text x="165.7" y="207.8">5</text>
<text x="202.2" y="207.8">6</text>
<text x="237.3" y="207.8">7</text>
<text x="272.7" y="207.8">8</text>
</g>
<g font-size="1.7">
<text x="5" y="27.4">cable靠座座座RF-20566C-MHF5，9820185）,衰待保</text>
<text x="19.6" y="190.4">cable靠座座座RF-20566C-MHF5，9820185）,衰待保</text>
</g>
<g font-size="1.1">
<text x="50.6" y="20.9">VTCXO28_PMU</text>
<text x="69.2" y="23.1">R1311</text>
<text x="82.3" y="20.9">VTCXO_28</text>
<text x="99.5" y="19">VTCXO_28</text>
<text x="16" y="24.3">CN1302</text>
<text x="69.8" y="25.6">0R</text>
<text x="94.9" y="26">C1351C1318</text>
<text x="95.1" y="28.6">105</text>
<text x="99.2" y="28.8">101</text>
<text x="106.1" y="26.9">U1302</text>
<text x="106.1" y="28.1">XMSS2Q3G0PA-068</text>
<text x="33.1" y="33.2">L1332</text>
<text x="33.4" y="34.5">NC</text>
<text x="53.3" y="30">DRX_ANT</text>
<text x="65.7" y="35.1">LTE_BPI_OUT9</text>
<text x="78.8" y="34.5">LTE_BPI_OUT9</text>
<text x="78.8" y="35.8">LTE_BPI_OUT8</text>
<text x="103.5" y="31.9">4</text>
<text x="103.5" y="35.8">6</text>
<text x="103.5" y="34.5">7</text>
<text x="106.3" y="32.6">VDD</text>
<text x="106.3" y="35.1">V1</text>
<text x="116.4" y="35.1">RF2</text>
<text x="116.4" y="32.6">RF1</text>
<text x="120.7" y="31.9">3</text>
<text x="120.7" y="34.5">9</text>
<text x="146" y="35.1">B39_DRX</text>
<text x="146" y="32.6">B3_DRX</text>
<text x="215.8" y="33.2">Z1309</text>
<text x="215.8" y="34.5">B39212B9876P810</text>
<text x="65.7" y="37.7">LTE_BPI_OUT7</text>
<text x="65.7" y="36.4">LTE_BPI_OUT8</text>
<text x="78.8" y="37">LTE_BPI_OUT7</text>
<text x="92.4" y="38.7">C1324</text>
<text x="92.5" y="41.3">10P</text>
<text x="97.4" y="38.7">C1323</text>
<text x="97.6" y="41.3">10P</text>
<text x="102.5" y="38.7">C1321</text>
<text x="102.7" y="41.3">10P</text>
<text x="103.5" y="37">5</text>
<text x="106.3" y="37.7">V3</text>
<text x="106.3" y="36.4">V2</text>
<text x="116.4" y="37.7">RF3</text>
<text x="116.4" y="40.2">RF4</text>
<text x="120.1" y="39.6">10</text>
<text x="120.7" y="37">2</text>
<text x="146" y="40.2">B5_BC0_DRX</text>
<text x="167.1" y="37.7">B1_DRX</text>
<text x="192.3" y="37">C1343</text>
<text x="196.7" y="37">33P</text>
<text x="203.4" y="41.2">C1344</text>
<text x="231.3" y="41.2">C1345</text>
<text x="233.6" y="37">C1346</text>
<text x="238.7" y="37">18P</text>
<text x="243.4" y="40.6">C1326</text>
<text x="247" y="37">L1313</text>
<text x="255.2" y="37">3.9NH</text>
<text x="275.5" y="37.7">RF_B1_DRX_RFIC</text>
<text x="21.4" y="46.5">DRX_ASM</text>
<text x="43.9" y="45.9">C1357</text>
<text x="49.5" y="45.9">22P</text>
<text x="60.3" y="43.3">MM8030-2610</text>
<text x="60.8" y="42.1">CN1301</text>
<text x="76.9" y="45.9">C1316</text>
<text x="82.5" y="45.9">22P</text>
<text x="103.5" y="45.9">13</text>
<text x="106.3" y="46.5">ANT</text>
<text x="116.4" y="42.7">RF5</text>
<text x="116.4" y="45.3">RF6</text>
<text x="116.4" y="47.8">RF7</text>
<text x="120.1" y="44.6">11</text>
<text x="120.1" y="47.2">14</text>
<text x="120.7" y="42.1">1</text>
<text x="203.5" y="43.9">NC</text>
<text x="231.5" y="43.9">NC</text>
<text x="243.5" y="43.2">NC</text>
<text x="43.3" y="52.9">NC</text>
<text x="43.3" y="51.6">L1341</text>
<text x="54.7" y="51">L1342</text>
<text x="55" y="52.9">NC</text>
<text x="76.8" y="50.8">L1334</text>
<text x="76.9" y="53">LXES03AAA1-154 0201</text>
<text x="88.3" y="52.9">27NH</text>
<text x="88.3" y="51.6">L1320</text>
<text x="111.6" y="53.5" transform="rotate(-90 111.6 53.5)">NC</text>
<text x="114.1" y="53.5" transform="rotate(-90 114.1 53.5)">GND</text>
<text x="116.4" y="50.3">RF8</text>
<text x="120.1" y="49.7">12</text>
<text x="111" y="56.3" transform="rotate(-90 111 56.3)">8</text>
<text x="113.5" y="56.3" transform="rotate(-90 113.5 56.3)">15</text>
<text x="25.6" y="94.1">B3_DRX</text>
<text x="52.7" y="93.5">C1330</text>
<text x="57.8" y="93.5">33P</text>
<text x="77.1" y="90.8">Z1304</text>
<text x="100.3" y="93.5">C1329</text>
<text x="106.4" y="93.5">NC</text>
<text x="119.3" y="93.5">C1328</text>
<text x="126" y="93.5">NC</text>
<text x="149.9" y="94.1">RF_B3_DRX_RFIC</text>
<text x="168.4" y="94.8">B7_DRX</text>
<text x="193.6" y="94.1">C1309</text>
<text x="198.6" y="94.1">22P</text>
<text x="211.4" y="91.6">SFHG56BA002</text>
<text x="211.4" y="90.3">Z1302</text>
<text x="234.4" y="95.8">1.2NH ±0.2NH</text>
<text x="236.2" y="92.9">L1312</text>
<text x="251.4" y="94.1">C1331</text>
<text x="257" y="94.1">22P</text>
<text x="278.7" y="94.8">RF_B7_DRX_RFIC</text>
<text x="49" y="99.2">L1323</text>
<text x="49" y="100.5">NC</text>
<text x="65.5" y="99.2">L1301</text>
<text x="65.5" y="100.5">NC</text>
<text x="83.8" y="99.4">SAW-F6QA1G842M2AN</text>
<text x="98.5" y="99.2">NC</text>
<text x="98.5" y="97.9">L1318</text>
<text x="112.4" y="99.8">NC</text>
<text x="112.4" y="98.6">L1311</text>
<text x="205.1" y="99.2">L1309</text>
<text x="205.1" y="100.5">5.1NH</text>
<text x="247.2" y="98.3">C1317</text>
<text x="247.3" y="101">1.2P</text>
<text x="18.7" y="119.5">B40_DRX</text>
<text x="49" y="118.9">C1314</text>
<text x="54.6" y="118.9">22P</text>
<text x="71.2" y="116.3">SAFFB2G35AA0F0A</text>
<text x="71.2" y="115">Z1306</text>
<text x="94.1" y="117.6">L1302</text>
<text x="100.4" y="117.6">2.2NH</text>
<text x="113.1" y="118.9">C1311</text>
<text x="118.7" y="118.9">22P</text>
<text x="151.8" y="119.5">RF_B40_DRX_RFIC</text>
<text x="60.7" y="123">C1315</text>
<text x="60.8" y="125.7">NC</text>
<text x="89.6" y="125.2">C1319</text>
<text x="108.2" y="123.7">C1308</text>
<text x="89.6" y="126.5">3NH</text>
<text x="108.4" y="126.3">NC</text>
<text x="72.5" y="143.6">SAFFB1G90KA0F0A</text>
<text x="72.5" y="142.3">Z1303</text>
<text x="19.3" y="146.8">B39_DRX</text>
<text x="50.8" y="146.2">C1301</text>
<text x="56.5" y="146.2">22P</text>
<text x="95.1" y="147.8">1.2NH ±0.2NH</text>
<text x="96.7" y="144.9">L1303</text>
<text x="109.2" y="146.2">C1338</text>
<text x="114.9" y="146.2">25V 6.8P ±0.25P</text>
<text x="149.2" y="146.8">RF_B39_DRX_RFIC</text>
<text x="213.3" y="147.4">Z1307</text>
<text x="213.3" y="148.7">SAW-SAFFB881MAN0F0A</text>
<text x="47.7" y="151.8">L1308</text>
<text x="47.7" y="153.1">NC</text>
<text x="66.1" y="151.8">L1310</text>
<text x="66.1" y="153.1">6.8NH</text>
<text x="89.6" y="152.5">NC</text>
<text x="89.6" y="151.2">L1307</text>
<text x="105.1" y="150.3">C1333</text>
<text x="105.2" y="153">NC</text>
<text x="128" y="154.1">VTCXO_28</text>
<text x="168.8" y="151.9">B5_BC0_DRX</text>
<text x="194.2" y="151.2">C1336</text>
<text x="199.9" y="151.2">33P</text>
<text x="234.2" y="151.2">C1313</text>
<text x="239.9" y="151.2">22P</text>
<text x="252.6" y="151.2">C1325</text>
<text x="258.3" y="151.2">22P</text>
<text x="280.6" y="151.9">RF_B5_DRX_RFIC</text>
<text x="134.6" y="160.1">C1355</text>
<text x="207.6" y="156.3">L1315</text>
<text x="207.6" y="157.5">5.1NH</text>
<text x="247.2" y="156">C1332</text>
<text x="247.3" y="158.7">NC</text>
<text x="84.2" y="166.4">LTE_BPI_OUT3</text>
<text x="84.2" y="163.3">LTE_BPI_OUT4</text>
<text x="134.4" y="162.5">102</text>
<text x="103.2" y="168.1">C1356</text>
<text x="103.3" y="170.8">101</text>
<text x="107.6" y="168.1">C1358</text>
<text x="107.7" y="170.8">101</text>
<text x="118.7" y="173.9" transform="rotate(-90 118.7 173.9)">1</text>
<text x="43.3" y="178.5">CN1381</text>
<text x="85.5" y="179.7">CN1382</text>
<text x="119.8" y="176.5" transform="rotate(-90 119.8 176.5)">C1</text>
<text x="121.5" y="174.2" transform="rotate(-90 121.5 174.2)">8</text>
<text x="122.3" y="176.6" transform="rotate(-90 122.3 176.6)">C2</text>
<text x="124" y="174.2" transform="rotate(-90 124 174.2)">7</text>
<text x="124.9" y="177.5" transform="rotate(-90 124.9 177.5)">VDD</text>
<text x="128" y="174.3" transform="rotate(-90 128 174.3)">9</text>
<text x="128.7" y="177.5" transform="rotate(-90 128.7 177.5)">GND</text>
<text x="62.9" y="183.3">C1341</text>
<text x="67.3" y="183.3">33P</text>
<text x="85" y="181">MM8030-2610</text>
<text x="100.9" y="183.6">C1354</text>
<text x="108.7" y="183.6">1.8NH</text>
<text x="114.1" y="184.8">4</text>
<text x="115.9" y="184.2">ANT</text>
<text x="128.5" y="182.9">RF3</text>
<text x="128.5" y="180.4">RF4</text>
<text x="128.6" y="185.5">RF2</text>
<text x="131.7" y="183.6">5</text>
<text x="131.7" y="181">6</text>
<text x="137.1" y="184.8">C1340</text>
<text x="142.8" y="184.8">22P</text>
<text x="147.4" y="182.9">B7_DRX</text>
<text x="148" y="180.4">B1_DRX</text>
<text x="159.4" y="182.3">SAFFB2G60AA0F0A</text>
<text x="159.4" y="181">Z1301</text>
<text x="177.7" y="183.6">C1304</text>
<text x="184.2" y="183.6">2.2NH</text>
<text x="196.1" y="184.8">C1322</text>
<text x="201.8" y="184.8">10P</text>
<text x="225.4" y="185.5">RF_B38B41_DRX_RFIC</text>
<text x="61" y="188.6">L1335</text>
<text x="61.3" y="189.9">NC</text>
<text x="73.1" y="188.6">L1336</text>
<text x="73.4" y="189.9">NC</text>
<text x="100.9" y="187.9">L1339</text>
<text x="101" y="190">LXES03AAA1-154 0201</text>
<text x="128.5" y="188">RF1</text>
<text x="131.7" y="188.6">3</text>
<text x="131.8" y="186.6">2</text>
<text x="146.2" y="188">B40_DRX</text>
<text x="154.9" y="191.8">6.8NH</text>
<text x="154.9" y="190.5">L1304</text>
<text x="177.1" y="189.9">L1322</text>
<text x="177.1" y="191.2">6.8NH</text>
<text x="191.7" y="191.2">NC</text>
<text x="191.7" y="189.9">L1305</text>
<text x="274.8" y="191.8">Schematic</text>
<text x="115.6" y="192.5">U1303</text>
</g>
<g font-size="1">
<text x="55.5" y="23.7">VTCXO28_PMU</text>
<text x="78.8" y="23.7">VTCXO_28</text>
<text x="102.9" y="21.8">VTCXO_28</text>
<text x="15.1" y="29.4">3</text>
<text x="15.1" y="28.2">2</text>
<text x="16" y="25.6">RF-20566C-MHF5</text>
<text x="21.3" y="29.3">1</text>
<text x="42.5" y="29.4">DRX_ANT</text>
<text x="15.1" y="30.7">4</text>
<text x="20.4" y="30">1</text>
<text x="129.3" y="34.5">B39_DRX</text>
<text x="129.5" y="32">B3_DRX</text>
<text x="128.9" y="39.6">B5_BC0_DRX</text>
<text x="183.2" y="37.1">B1_DRX</text>
<text x="214.5" y="37.1">1</text>
<text x="226.8" y="37.1">4</text>
<text x="255.9" y="37.1">RF_B1_DRX_RFIC</text>
<text x="31.4" y="45.9">DRX_ASM</text>
<text x="60" y="47.3">4</text>
<text x="60" y="46.1">2</text>
<text x="67.9" y="46.1">1</text>
<text x="67.9" y="47.3">3</text>
<text x="219.3" y="42.4" transform="rotate(-90 219.3 42.4)">2</text>
<text x="220.6" y="42.4" transform="rotate(-90 220.6 42.4)">3</text>
<text x="221.9" y="42.4" transform="rotate(-90 221.9 42.4)">5</text>
<text x="36.9" y="93.5">B3_DRX</text>
<text x="75.6" y="93.5">1</text>
<text x="87.8" y="93.5">4</text>
<text x="136.1" y="93.5">RF_B3_DRX_RFIC</text>
<text x="177.8" y="94.1">B7_DRX</text>
<text x="210.1" y="94.1">1</text>
<text x="222.3" y="94.1">4</text>
<text x="264.8" y="94.1">RF_B7_DRX_RFIC</text>
<text x="80.4" y="98.9" transform="rotate(-90 80.4 98.9)">2</text>
<text x="81.7" y="98.9" transform="rotate(-90 81.7 98.9)">3</text>
<text x="82.9" y="98.9" transform="rotate(-90 82.9 98.9)">5</text>
<text x="214.6" y="99.8" transform="rotate(-90 214.6 99.8)">2</text>
<text x="215.9" y="99.8" transform="rotate(-90 215.9 99.8)">3</text>
<text x="217.2" y="99.8" transform="rotate(-90 217.2 99.8)">5</text>
<text x="28.4" y="118.9">B40_DRX</text>
<text x="69.9" y="118.9">1</text>
<text x="82.1" y="118.9">4</text>
<text x="137.1" y="118.9">RF_B40_DRX_RFIC</text>
<text x="74.7" y="124.2" transform="rotate(-90 74.7 124.2)">2</text>
<text x="75.9" y="124.2" transform="rotate(-90 75.9 124.2)">3</text>
<text x="77.2" y="124.2" transform="rotate(-90 77.2 124.2)">5</text>
<text x="29.7" y="146.2">B39_DRX</text>
<text x="71.2" y="146.2">1</text>
<text x="83.4" y="146.2">4</text>
<text x="132" y="146.2">RF_B39_DRX_RFIC</text>
<text x="75.9" y="151.5" transform="rotate(-90 75.9 151.5)">2</text>
<text x="77.2" y="151.5" transform="rotate(-90 77.2 151.5)">3</text>
<text x="78.5" y="151.5" transform="rotate(-90 78.5 151.5)">5</text>
<text x="182.2" y="151.3">B5_BC0_DRX</text>
<text x="212" y="151.3">1</text>
<text x="224.2" y="151.3">4</text>
<text x="268.6" y="151.3">RF_B5_DRX_RFIC</text>
<text x="125.1" y="157">VTCXO_28</text>
<text x="216.8" y="156.6" transform="rotate(-90 216.8 156.6)">2</text>
<text x="218.1" y="156.6" transform="rotate(-90 218.1 156.6)">3</text>
<text x="219.3" y="156.6" transform="rotate(-90 219.3 156.6)">5</text>
<text x="96.1" y="165.8">LTE_BPI_OUT3</text>
<text x="98.4" y="162.7">LTE_BPI_OUT4</text>
<text x="43.3" y="179.8">RF-20566C-MHF5</text>
<text x="136.5" y="179.8">B1_DRX</text>
<text x="42.4" y="182.3">2</text>
<text x="42.4" y="183.6">3</text>
<text x="42.4" y="184.9">4</text>
<text x="47.7" y="184.2">1</text>
<text x="48.6" y="183.5">1</text>
<text x="84.8" y="183.7">2</text>
<text x="84.8" y="185">4</text>
<text x="92.6" y="183.7">1</text>
<text x="92.6" y="185">3</text>
<text x="120.7" y="183.5">IC-RF1648B</text>
<text x="138.4" y="182.3">B7_DRX</text>
<text x="158.1" y="184.9">1</text>
<text x="170.3" y="184.9">4</text>
<text x="207.8" y="184.9">RF_B38B41_DRX_RFIC</text>
<text x="137.5" y="187.4">B40_DRX</text>
<text x="162.9" y="190.2" transform="rotate(-90 162.9 190.2)">2</text>
<text x="164.1" y="190.2" transform="rotate(-90 164.1 190.2)">3</text>
<text x="165.4" y="190.2" transform="rotate(-90 165.4 190.2)">5</text>
</g>
<g font-size=".9">
<text x="16.3" y="28.7">GND-3</text>
<text x="16.3" y="30">GND-1</text>
<text x="16.3" y="31.2">GND-2</text>
<text x="43.5" y="182.9">GND-3</text>
<text x="43.5" y="184.1">GND-1</text>
<text x="43.5" y="185.4">GND-2</text>
</g>
<g font-size=".8">
<text x="216" y="37.6">INPUT</text>
<text x="219.9" y="40.9" transform="rotate(-90 219.9 40.9)">GND-2</text>
<text x="221.1" y="40.9" transform="rotate(-90 221.1 40.9)">GND-3</text>
<text x="222.4" y="40.9" transform="rotate(-90 222.4 40.9)">GND-1</text>
<text x="222.5" y="37.6">OUTPUT</text>
<text x="61.4" y="45.9">OUT</text>
<text x="61.5" y="47.2">GND-2 GND-1</text>
<text x="66.2" y="45.9">IN</text>
<text x="77" y="94">INPUT</text>
<text x="83.5" y="94">OUTPUT</text>
<text x="211.5" y="94.7">INPUT</text>
<text x="218" y="94.7">OUTPUT</text>
<text x="80.9" y="97.4" transform="rotate(-90 80.9 97.4)">GND-2</text>
<text x="82.2" y="97.4" transform="rotate(-90 82.2 97.4)">GND-3</text>
<text x="83.5" y="97.4" transform="rotate(-90 83.5 97.4)">GND-1</text>
<text x="215.4" y="98" transform="rotate(-90 215.4 98)">GND-2</text>
<text x="216.7" y="98" transform="rotate(-90 216.7 98)">GND-3</text>
<text x="218" y="98" transform="rotate(-90 218 98)">GND-1</text>
<text x="71.3" y="119.4">INPUT</text>
<text x="77.8" y="119.4">OUTPUT</text>
<text x="75.2" y="122.8" transform="rotate(-90 75.2 122.8)">GND-2</text>
<text x="76.5" y="122.8" transform="rotate(-90 76.5 122.8)">GND-3</text>
<text x="77.8" y="122.8" transform="rotate(-90 77.8 122.8)">GND-1</text>
<text x="72.6" y="146.7">INPUT</text>
<text x="79.1" y="146.7">OUTPUT</text>
<text x="76.5" y="150.1" transform="rotate(-90 76.5 150.1)">GND-2</text>
<text x="77.8" y="150.1" transform="rotate(-90 77.8 150.1)">GND-3</text>
<text x="79" y="150.1" transform="rotate(-90 79 150.1)">GND-1</text>
<text x="213.4" y="151.8">INPUT</text>
<text x="217.3" y="155.1" transform="rotate(-90 217.3 155.1)">GND-2</text>
<text x="218.6" y="155.1" transform="rotate(-90 218.6 155.1)">GND-3</text>
<text x="219.9" y="155.1" transform="rotate(-90 219.9 155.1)">GND-1</text>
<text x="219.9" y="151.8">OUTPUT</text>
<text x="86.1" y="183.6">OUT</text>
<text x="86.3" y="184.9">GND-2 GND-1</text>
<text x="91" y="183.6">IN</text>
<text x="159.5" y="185.4">INPUT</text>
<text x="166" y="185.4">OUTPUT</text>
<text x="163.4" y="188.8" transform="rotate(-90 163.4 188.8)">GND-2</text>
<text x="164.7" y="188.8" transform="rotate(-90 164.7 188.8)">GND-3</text>
<text x="166" y="188.8" transform="rotate(-90 166 188.8)">GND-1</text>
</g>
</svg>
